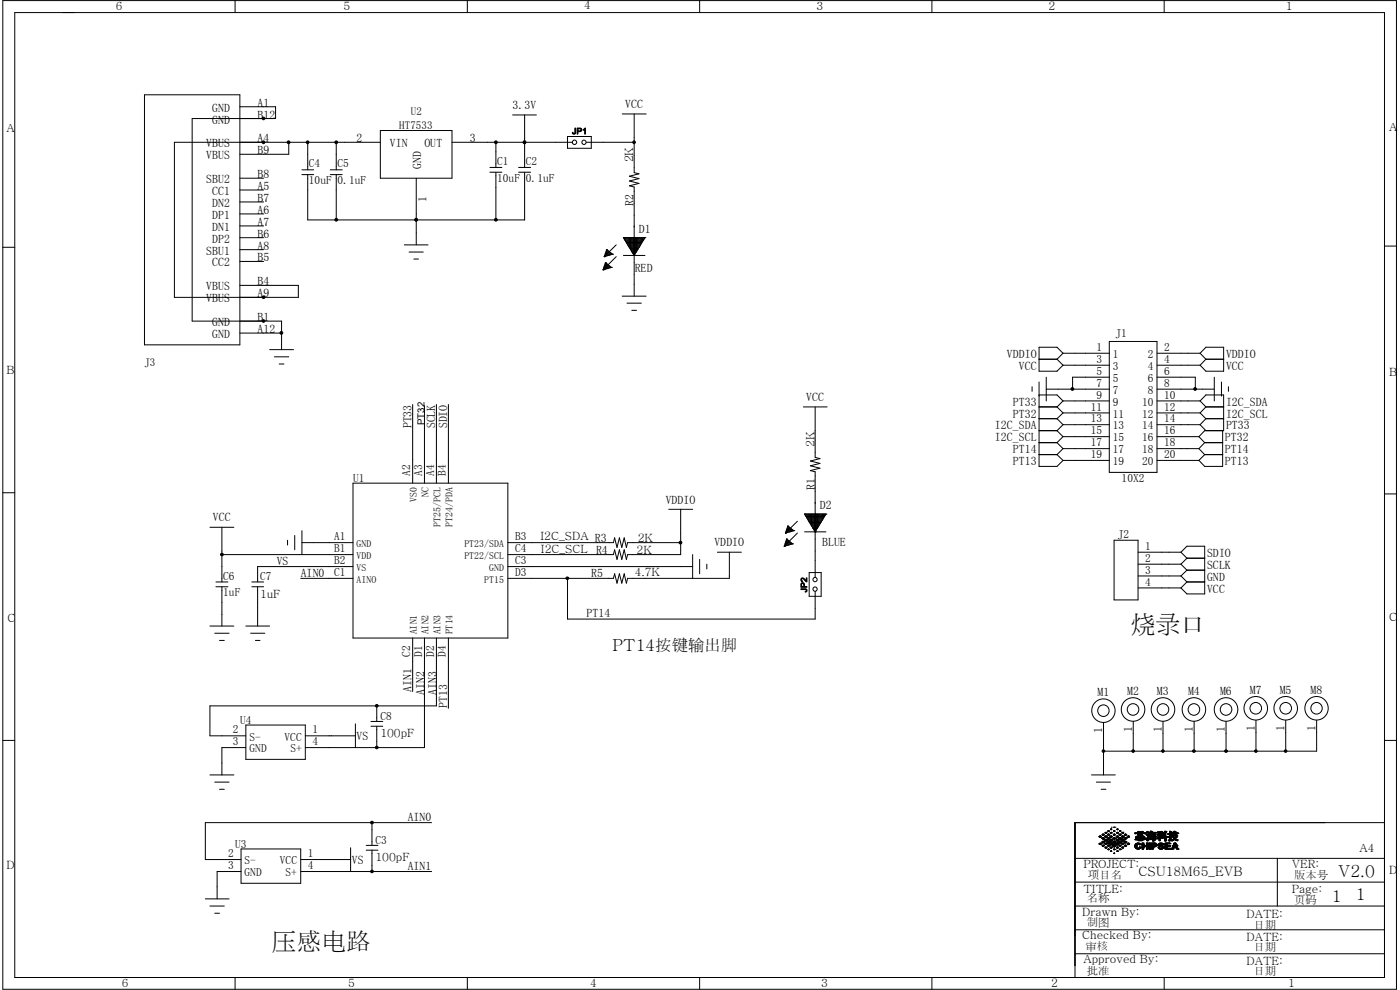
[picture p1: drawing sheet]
<svg xmlns="http://www.w3.org/2000/svg" width="297mm" height="210mm" viewBox="0 0 297 210" stroke-linecap="round" stroke-linejoin="round" font-family="sans-serif">
<g fill="none" stroke="#000" stroke-width=".21">
<path d="M.6 .1h295.6v209.7h-295.6zM3.1 2.7h290.6v204.6h-290.6zM49.9 .1v2.6M99.1 .1v2.6M148.4 .1v2.6M197.7 .1v2.6M247 .1v2.6M30.6 20.1h20.3v53.1h-20.3zM50.9 22.6h7.6v2.5h-17.7v43h18.9v6.1M50.9 37.8h5M55.9 30.2h.1M55.9 25.1h.1"/>
<path d="M61.3 30.2v2.5h-10.4M64.1 37h2.4M64.1 36h2.4M65.3 30.2v5.8M70.1 37h2.5M70.1 36h2.5M71.3 30.2v5.8M71.3 37v9.7M80.7 30.2h-43.7v32.9h26.3v-2.6h-12.4M80.7 27.7h15.2v10.1h-15.2zM88.3 37.8v14.1M95.9 30.2h25.5"/>
<path d="M103.9 36.5h2.6M103.9 35.5h2.6M105.2 30.2v5.3M105.2 36.5v10.2M108.8 24.4h5M110 36.5h2.6M110 35.5h2.6M111.3 30.2h.1M111.3 24.4v11.1M111.3 36.5v10.2h-46v-9.7M120.4 29h5v2.5h-5zM124.4 30.2h10.1"/>
<path d="M132 24.2h5.1M134.5 24.2v12.4l1.1 .3-2.1 .5 2.1 .5-2.1 .5 2.1 .5-2.1 .5 1 .3v23.1M.6 52.5h2.5M50.9 40.3h5M50.9 42.8h5M50.9 45.4h5M50.9 50.4h5M50.9 53h5M50.9 47.9h5M50.9 55.5h5M85.8 51.9h5M86.8 53.5h3"/>
<path d="M87.8 54.9h1M88.3 46.7h.1M127.9 57.2h.1M128.1 56.7h1.6M128.2 54.4h.1M128.3 54.2h.9M128.3 56.2h.8M128.4 53.9h1.6M128.4 56h.4M128.4 55.7h.1M128.4 55.7v1.4M128.4 55.7l-.5 1.5"/>
<path d="M128.4 55.7l1.3 1M128.6 53.5h.7M128.7 53.2h.3M128.7 53h.1M128.7 53l-.5 1.4M128.7 53l1.3 .9M128.7 53v1.3M128.7 55.9v1.1M128.9 53.2v1M128.9 56.1v.8l-.8 .1M129.2 53.4v.7M129.2 56.3v.6"/>
<path d="M129.4 56.5h-1.2v.6M129.5 53.6v.5M129.5 56.6v.2M129.6 53.7h-1.2v.7M129.7 56.7h.1M129.7 53.8v.2M129.7 56.7l-1.8 .5M130 53.9h.1M130 53.9l-1.8 .5M130.7 51.9l-2.5 2.5M130.7 54.4l-2.5 2.6M132.2 50.4h.1"/>
<path d="M132.2 50.4h4.6M132.2 54.2h4.6M132.2 50.4l2.3 3.8M132.4 50.7h4.3M132.5 50.4v.5M132.5 50.9h4M132.7 51.2h3.7M132.8 50.4v.9M132.8 51.4h3.4M133 50.4v1.3h3.1v-1.3M133.1 51.9h2.8M133.3 50.4v1.8"/>
<path d="M133.3 52.2h2.5M133.5 52.5h2.1M133.5 50.4v2.1M133.6 52.7h1.8M133.8 50.4v2.6h1.5v-2.6M133.9 53.2h1.2M134 50.4v3M134.1 53.5h.9M134.2 53.7h.6M134.3 50.4v3.4M134.4 53.9h.3M134.5 54.2h.1"/>
<path d="M134.8 50.4v3.4M135 50.4v3M135.6 50.4v2.1M135.8 50.4v1.7M136.3 50.4v.8M136.6 50.4v.4M136.8 50.4h.1M136.8 50.4l-2.3 3.8M293.7 52.2h2.5M55.9 63.1h.1M55.9 68.1h.1M57.2 74.2h5.1"/>
<path d="M58.2 75.7h3.1M59.2 77.2h1M59.7 70.7h-8.8M132 62.8h5.1M133 64.3h3.1M134 65.8h1M220.4 76.2h3.8M224.2 76.2l1.3 1.3M225.5 74.9h9.8M225.5 77.5h9.8M225.5 74.9l-1.3 1.3M225.5 74.9l-1.3-1.2h-3.8v5h3.8l1.3-1.2"/>
<path d="M235.3 72.4h10.1v27.8h-10.1zM245.4 74.9h9.2M245.4 77.5h9.2M254.6 74.9l1.2-1.2h3.8v5h-3.8l-1.2-1.2M254.6 74.9l1.2 1.3M255.8 76.2h3.8M255.8 76.2l-1.2 1.3M87.5 85.8v16.7M90 86.1v16.4M92.6 85.8v16.7M95.1 85.8v16.7M170.4 86.3h5.1"/>
<path d="M172.9 86.3v10.7l1 .3-2 .5 2 .5-2 .5 2 .5-2 .5 1 .3v22.3M218.9 82v1M220.4 81v17.9h3.8l1.3-1.2M220.4 86.3h3.8M220.4 83.8h3.8l1.3 1.2M220.4 88.8h3.8M220.4 96.4h3.8M220.4 93.9h3.8M220.4 91.4h3.8M222 82.5h13.3M222 80v5M224.2 86.3l1.3 1.3"/>
<path d="M224.2 93.9l1.3 1.3M224.2 96.4l1.3 1.3M224.2 91.4l1.3 1.2M224.2 88.8l1.3 1.3M225.5 85h9.8M225.5 87.6h9.8M225.5 90.1h9.8M225.5 92.6h9.8M225.5 95.2h9.8M225.5 97.7h9.8M225.5 85l-1.3 1.3M225.5 87.6l-1.3 1.2"/>
<path d="M225.5 95.2l-1.3 1.2M225.5 92.6l-1.3 1.3M225.5 90.1l-1.3 1.3M235.3 80h-7.8v2.5M245.4 80h8.2v2.5M245.4 82.5h12.2M245.4 85h9.2M245.4 87.6h9.2M245.4 90.1h9.2M245.4 92.6h8.9M245.4 95.2h8.9M245.4 97.7h8.9"/>
<path d="M254.3 92.6l1.3 1.3M254.3 95.2l1.3 1.2M254.6 85l1.2-1.2h3.8v7.6h-4l-1.3 1.2M254.6 85l1.2 1.3M254.6 87.6l1.2 1.2M254.6 90.1l1.2 1.3M255.6 96.4h3.8M255.6 93.9h3.8M255.6 93.9l-1.3 1.3M255.6 96.4l-1.3 1.3M255.8 86.3h3.8M255.8 88.8h3.8"/>
<path d="M255.8 86.3l-1.2 1.3M255.8 88.8l-1.2 1.3M257.6 80v5M259.1 81v3M259.4 91.4v7.5h-3.8l-1.3-1.2M260.6 82v1M.6 104.5h2.5M44.5 111.8h5.1M47.1 111.8v11.6M47.1 117.6h27.8M61 114.6v1M62.5 113.6v3"/>
<path d="M64.1 115.1h10.8M64.1 112.6v5M74.9 102.5h32.8v32.8h-32.8zM107.7 115.1h22.4l.3-1 .5 2 .5-2 .5 2 .5-2 .5 2 .2-1h11.3M141.9 108h5M144.4 108v9.6h-11.3l-.2 1.1-.5-2.1-.5 2.1-.5-2.1-.5 2.1-.5-2.1-.3 1h-22.4M146.9 117.6v5.1M148.4 118.7v3M149.9 119.7v1M152.2 117.1h5.1M154.7 117.1v5.6h-21.6l-.2 1-.5-2-.5 2-.5-2-.5 2-.5-2-.3 1h-22.4M166.4 115.9h.1"/>
<path d="M166.5 115.6h.9M166.6 115.4h1.5M166.6 113.1h.1M166.7 112.8h.9M166.7 114.9h.8M166.8 114.6h.4M166.8 112.6h1.6M166.9 114.3h.1M166.9 114.3v1.4M166.9 114.3l-.5 1.6M166.9 114.3l1.2 1.1M167 112.1h.7"/>
<path d="M167 111.8h.4M167.1 111.6h.1M167.1 111.6l-.5 1.5M167.1 111.6l1.3 1M167.1 111.6v1.3M167.1 114.6v1M167.4 111.8v1M167.4 114.8v.8M167.6 112v.8M167.6 115v.5M167.8 115.1h-1.2v.7M167.9 112.2v.5"/>
<path d="M167.9 115.2v.2M168 112.3h-1.1v.7M168.1 115.4h.1M168.1 112.4v.2M168.1 115.4l-1.7 .5M168.4 112.6h.1M168.4 112.6l-1.8 .5M169.2 110.6l-2.6 2.5M169.2 113.1l-2.6 2.5M170.7 109.1h.1M170.7 112.8h4.5M170.7 109.1h4.5"/>
<path d="M170.7 109.1l2.2 3.7M170.8 109.3h4.2M170.9 109.1v.4M171 109.6h3.9M171.1 109.8h3.7M171.2 109.1v.8M171.3 110.1h3.3M171.4 109.1v1.2h3.1v-1.2M171.6 110.6h2.7M171.7 109.1v1.7M171.7 110.8h2.5M171.9 111.1h2.1"/>
<path d="M171.9 109.1v2.1M172 111.3h1.9M172.2 109.1v2.5h1.5v-2.5M172.3 111.8h1.2M172.4 109.1v3M172.5 112.1h.9M172.6 112.3h.6M172.7 109.1v3.3M172.8 112.6h.3M172.9 112.8h.1M173.2 109.1v3.3M173.4 109.1v2.9"/>
<path d="M173.9 109.1v2M174.2 109.1v1.6M174.7 109.1v.8M175 109.1v.4M175.2 109.1h.1M175.2 109.1l-2.3 3.7M236.3 114.6h5.1v12.7h-5.1zM241.4 117.1h9.1M241.4 119.7h9.1M250.5 117.1l1.3 1.3M250.5 117.1l1.3-1.2h3.8v10.1h-3.8l-1.3-1.3M250.5 119.7l1.3 1.2"/>
<path d="M251.8 118.4h3.8M251.8 118.4l-1.3 1.3M293.7 104.8h2.5M44.5 132.8h5.1M45.6 134.3h3M45.8 124.5h2.5M45.8 123.4h2.5M46.6 135.8h1M47.1 124.5v8.3M52.2 132.8h5M53.2 134.3h3M53.4 124.5h2.5"/>
<path d="M53.4 123.4h2.5M54.2 135.8h1M54.7 124.5v8.3M63.8 122.7h11.1M74.9 120.2h-20.2v3.2M87.5 135.3v11.4M90 135.3v23.3h-25.2M92.6 135.3v14.4h-48.1v6.4h7.7M95.1 135.3v14.9M107.7 120.2h39.2M120.4 122.7v8.6h52.5v-5.8M171.7 121.5h2.5v5h-2.5z"/>
<path d="M241.4 122.2h9.1M241.4 124.7h9.1M250.5 122.2l1.3 1.2M251.8 123.4h3.8M251.8 120.9h3.8M251.8 120.9l-1.3 1.3M251.8 123.4l-1.3 1.3M.6 157.1h2.5M52.2 158.6h-5.1v5.8M52.2 153.8h12.6v7.3h-12.6zM64.8 156.1h10.6M75.4 153.5v5.1"/>
<path d="M78.7 153h2.5M78.7 154.1h2.5M79.9 149.7h.1M79.9 149.7v3.3M79.9 154.1v4.5M234.1 153.3v11.1M240.4 153v6.3M246.7 159.3h.1M246.7 153v6.3M253.3 153v6.3M260.1 153v6.3M266.4 152.8v6.5"/>
<path d="M272.8 152.8v6.5M279.3 152.8v6.5h-45.2M293.7 157.1h2.5M44.5 164.4h5.1M45.6 165.9h3M46.6 167.4h1M74.4 179.8v5.1M77.7 179.3h2.5M78.9 174.5v4.8M91.6 174.5h-48v7.8h7.5M231.6 164.4h5M232.6 165.9h3"/>
<path d="M233.1 179h.6M233.1 177.4h.5M233.1 177.5h.6M233.2 179.1h.4M233.2 178.9h.4M233.2 177.5h.4M233.3 179.1h.3M233.3 178.9h.3M233.3 177.4h.3M233.3 179.2h.2M233.3 178.9h.2M233.3 177.6h.2"/>
<path d="M233.4 177.3h.1M233.6 167.4h1M233.7 179h.1M233.7 178.6h.7M233.7 177.8h.7M233.8 177.9h.5M233.8 177.8h.5M233.8 177.1h.1M233.8 179.4h.1M233.8 179.4h.5M233.8 177h.5M233.8 177.1h.5"/>
<path d="M233.8 178.7h.5M233.8 178.6h.5M233.8 179.5h.4M233.8 177.1h.4M233.8 178.7h.4M233.8 177.7h.4M233.9 179.3h.2M233.9 177h.2M233.9 178.5h.3M233.9 177.7h.2M233.9 178h.2M233.9 179.2h.2"/>
<path d="M233.9 178.8h.2M233.9 178.4h.2M234 179.6h.1M234 177.2h.1M234 177.6h.1M234 178.1h.1M234.3 178.2h.6M234.4 179h.5M234.4 178.9h.5M234.4 177.4h.5M234.4 177.5h.5M234.4 178.3h.5"/>
<path d="M234.4 178.1h.5M234.4 179.8h.5M234.4 179.7h.4M234.4 176.7h.5M234.4 179.1h.5M234.4 178.4h.4M234.4 179.9h.4M234.4 176.6h.4M234.4 176.7h.4M234.4 179.1h.4M234.4 178.9h.4M234.4 177.4h.4"/>
<path d="M234.4 178.1h.4M234.5 176.6h.2M234.5 179.7h.3M234.5 176.8h.2M234.5 178.9h.2M234.5 178.4h.3M234.5 178.1h.2M234.6 179.2h.1M234.6 177.6h.1M234.6 176.5h.1M234.6 176.8h.1M234.6 177.3h.1"/>
<path d="M234.6 178h.1M234.8 178.6h.7M234.8 178.6h.1M234.9 177.8h.6M234.9 179h.1M234.9 179.4h.5M234.9 177.1h.6M234.9 178.7h.6M234.9 178.6h.6M234.9 177.9h.6M234.9 177h.5M234.9 178.7h.5"/>
<path d="M234.9 178.5h.5M235 179.5h.3M235 177.1h.3M235 177.9h.3M235 177.7h.3M235.1 176.2h.1M235.1 179.3h.2M235.1 176.9l.2 .1M235.1 179.2h.1M235.1 178.4h.2M235.1 178.1h.1M235.1 177.7h.2"/>
<path d="M235.1 178h.2M235.2 176.1h.1M235.2 176.4h.1M235.2 179.6h.1M235.2 177.2h.1M235.2 177.6h.1M235.3 179h.8M235.3 178.8l-.2 .1M235.3 176.3h-.3h.3M235.3 179.1h.8M235.3 178.9h.8M235.3 178.2h.8"/>
<path d="M235.4 179.4h.1M235.5 179.1h.5M235.5 178.9h.5M235.5 177.4h.5M235.5 177.5h.5M235.5 178.3h.5M235.5 176.7h.5M235.5 179.2h.4M235.5 178.4h.4M235.5 178.1h.5M235.5 175.9h.4M235.5 176.6h.4"/>
<path d="M235.5 176.7h.4M235.5 177.4h.4M235.5 178.1h.4M235.6 175.9h.2M235.6 179.9h.2M235.6 179.7h.2M235.6 176.8h.2M235.6 179.2h.2M235.6 178.4h.2M235.7 176h.1M235.7 176.6h.1M235.7 179.2h.1"/>
<path d="M235.7 178.7h.1M235.7 177.6h.1M235.7 178.1h.1M235.7 175.8h.1M235.7 176.8h.1M235.7 177.3h.1M235.7 178h.1M235.8 175.5h.1M236 179.4h.1M236 179.7h-.5l.5 .1M236 179.4h.8M236 179.5h.8"/>
<path d="M236 178.6h.7M236.1 179.3h.6M236.1 177.8h.6M236.1 179h.1M236.1 178.7h.6M236.1 178.6h.6M236.1 177.9h.6M236.2 179.6h.4M236.2 179.2h.4M236.2 177h.4M236.2 177.1h.4M236.2 178.7h.4"/>
<path d="M236.2 177.8h.4M236.2 176.3h.4M236.2 178.5h.4M236.2 177.9h.4M236.2 177.7h.4M236.3 175.5h.2M236.3 179.6h.2M236.3 177h.2M236.3 178.8h.2M236.3 178.4h.2M236.3 178h.2M236.3 176.2h.2"/>
<path d="M236.3 179.7h.2M236.3 179.2h.2M236.3 177.7h.2M236.3 178.1h.1M236.3 176.1h.1M236.3 176.4h.1M236.3 179.1h.1M236.3 177.2h.1M236.3 177.6h.1M236.5 175.5h.1M236.7 177.8h.1M236.7 179h.8"/>
<path d="M236.7 178.9h.7M236.7 179.1h.7M236.7 178.2h.7M236.7 178.6h.1M236.8 179.1h.5M236.8 178.9h.5M236.8 177.5h.5M236.8 178.3h.5M236.8 179.8h.5M236.8 176.7h.5M236.8 177.4h.5M236.8 178.1h.5"/>
<path d="M236.9 175.9h.3M236.9 176.6h.3M236.9 179.7h.4M236.9 176.7h.3M236.9 179.2h.4M236.9 178.9h.4M236.9 177.4h.3M236.9 178.4h.4M236.9 178.1h.3M236.9 179.9h.3M236.9 179.7h.3M236.9 179.2h.3"/>
<path d="M236.9 178.4h.3M237 175.9h.2M237 176.6h.2M237 176.8h.2M237 178.7h.1M237 177.6h.1M237 178.1h.2M237 175.8h.1M237 176h.1M237 176.8h.1M237 179.2h.1M237 177.3h.1"/>
<path d="M237 178h.1M237.2 178.6h.8M237.2 178.6h.1M237.3 177.8h.7M237.3 178.7h.7M237.3 178.6h.6M237.3 177.9h.6M237.4 179.4h.1M237.4 179.4h.5M237.4 179.4h.4M237.4 177h.4M237.4 177.1h.5"/>
<path d="M237.4 178.7h.4M237.4 177.8h.5M237.4 176.3h.4h-.4M237.4 179.5h.4M237.4 177.1h.4M237.4 178.5h.4M237.4 177.9h.4M237.4 177.7h.4M237.5 179.3h.2M237.5 177h.3M237.5 178.8h.3M237.5 178.4h.2"/>
<path d="M237.5 178h.2M237.5 176.2h.2M237.5 179.2h.2M237.5 177.7h.2M237.6 176.1h.1M237.6 176.4h.1M237.6 179.6h.1M237.6 177.2h.1M237.6 177.6h.1M237.6 178.1h.1M237.8 178.2h.7M237.9 179h.6"/>
<path d="M237.9 177.5h.6M237.9 178.3h.6M238 177.8h.1M238 176.7h.4M238 179.1h.4M238 178.9h.5M238 177.4h.5M238 178.1h.5M238 177.4h.3M238 178.4h.4M238 177.5h.4M238 179.9h.3"/>
<path d="M238 176.6h.3M238 179.7h.3M238 179.1h.3M238 178.9h.3M238 178.4h.3M238 178.1h.3M238.1 176.6h.2M238.1 176.8h.2M238.1 179.2h.2M238.1 178.9h.2M238.1 178.1h.2M238.1 177.3h.1"/>
<path d="M238.1 177.6h.2M238.2 176.5h.1M238.2 179.7h.1M238.2 178.8h.1M238.2 178.4h.1M238.2 178h.1M238.4 179.7h-.4l.4 .1M238.5 179h.1M238.5 178.6h.6M238.5 177.8h.6M238.5 179.4h.6M238.5 177.1h.6"/>
<path d="M238.5 177.9h.6M238.5 179.4h.5M238.5 177h.5M238.5 178.7h.5M238.5 178.6h.5M238.6 179.5h.4M238.6 177.1h.4M238.6 178.7h.4M238.6 177.9h.4M238.6 177.7h.4M238.6 179.3h.3M238.6 177h.3"/>
<path d="M238.6 178.5h.3M238.6 177.7h.3M238.6 178h.3M238.7 179.2h.1M238.7 178.8h.1M238.7 178.4h.1M238.8 179.6h.1M238.8 177.2h.1M238.8 177.6h.1M238.8 178.1h.1M239.1 179h.1M239.1 179h.5"/>
<path d="M239.1 177.5h.5M239.1 179.1h.5M239.1 178.9h.5M239.1 177.4h.5M239.2 178.9h.4M239.2 177.4h.4M239.3 179.1h.3M239.3 179.2h.2M239.3 178.9h.2M239.3 177.6h.2M239.4 177.3h.1M240.7 179.5h.3"/>
<path d="M240.7 179.5h.1M240.8 179.7h.1M240.8 179.7h.4M240.8 179.7h.3M240.8 176.7h2.2M240.8 179.6h.2M240.8 176.8h2.2M240.8 176.8h2.2l-.2 .1M240.8 179.4h.2M240.8 179.3h.3M240.8 179.2h.3M240.8 178.1h.2"/>
<path d="M240.9 179.1h.1M240.9 179.2h.3M240.9 179.1h.3M240.9 178h.2M240.9 179.9h.1M240.9 177.9h.3M241 177.8h.1M241 177.7h.1M241 180h.9M241 178.9h.9M241 177.7h.2M241 177.5h.3"/>
<path d="M241 178.2h.1M241 178.1h.1M241 179.4h.1M241 179.5h.1M241 179.6h.1M241 178.9h.8M241.1 178h.1M241.1 178.1h.1M241.1 179.2h.1M241.1 179.2h-.3v.4h.3l.1 .2-.3 .1h1.1M241.1 178.1h-.3h.3M241.2 177.4h.1"/>
<path d="M241.2 177.8h.1M241.2 177.9h.1M241.2 179.2h.1M241.2 178.9h.5M241.2 177.9h-.3v.2M241.2 177.8l-.3 .1M241.2 177.6v.2h-.2M241.3 177.6h.1M241.3 177.4h.1M241.3 177.4h-.3v.2h.3M241.4 178h.1M241.4 177.9h.1"/>
<path d="M241.4 177.8h.1M241.4 177.7h.1M241.4 177.6h.1M241.4 176.4h.3M241.4 177.2h.3M241.4 177.4h.3M241.4 177.5h.2M241.4 177.5h.2v.5h-.2M241.4 177.6h.2M241.4 178.1h.3M241.4 177.7h.2M241.4 177.9h.2"/>
<path d="M241.4 177.8h.2M241.4 176.6h.1M241.4 176.5h.2M241.4 176.9h.2M241.4 177h.2M241.4 177.1h.2M241.4 178.3h1M241.4 178.2h.1M241.5 179.1h.5M241.6 178.4h.6M241.6 178.1h.1M241.6 177.5h.1"/>
<path d="M241.6 177.1h.1M241.6 177h.1M241.6 176.9h.1M241.6 176.5h.1M241.6 176.6h-.2M241.6 179.1h.4M241.6 177.4h-.2v.1M241.6 178.1h-.2h1.1M241.6 177.1v.1M241.6 176.9h-.2v.2M241.7 177.4h.1M241.7 176.4h.1"/>
<path d="M241.7 176.4h-.3v.1M241.7 179.8h.3M241.7 179.2h.3M241.7 179.7h.3h-.3M241.7 179.2h.2M241.7 179.7h.1M241.8 177.3l.3 .2M241.8 177.5h.1M241.8 177.4h.3M241.8 177.5h.3v.1M241.9 177.5h.1M241.9 177.2l-.2 .1h.3"/>
<path d="M241.9 177.5l.3 .1M241.9 177.6h.3M241.9 179h-1l.4 .1M241.9 177.7h.3M241.9 177.6l.2 .2M241.9 179.9h.1M242 179.1h.1M242 179.8h.1M242 178.1h.1M242.1 177.2h.1M242.1 177.1h.1M242.1 177h.1"/>
<path d="M242.1 176.9h.1M242.1 176.4h.3M242.1 176.4h.2M242.1 176.5h.2M242.1 176.9h.2M242.1 177h.2M242.1 177.1h.2M242.1 176.9h.2v.2h-.2M242.2 177.7h.1M242.2 178.1h.3M242.2 178.1h.1M242.3 177.8h.1"/>
<path d="M242.3 177.8l.2 .3h-.3M242.3 177.9h.1M242.3 178.9h.1M242.3 179h.1M242.3 176.6h.1M242.3 176.4h.1M242.3 180h.1M242.3 180h.3M242.3 179.8h.3M242.3 179.7h.3M242.3 179.6h.3M242.3 179.6h1.2"/>
<path d="M242.3 179.5h1.2M242.3 179.4h1.2M242.3 179.3h.3M242.3 179.2h.3M242.3 179.1h.3M242.3 178.9h.3M242.4 176.4h.1M242.4 176.4h-.3v.2h.2M242.4 177.5l.3 .1M242.4 177.6h.1M242.4 177.4h.2M242.4 177.6h.3"/>
<path d="M242.5 178.1h.1M242.5 178.2h-1.1M242.5 177.7h.3M242.5 177.6l.3 .1-.3 .1M242.5 177.8h.1M242.6 177.9h.1M242.6 178.9h.1M242.6 179.1h.1M242.6 179.2h.1M242.6 179.3h.1M242.6 179.6h.1M242.6 179.7h.1"/>
<path d="M242.6 179.8h.1M242.6 179.9h.1M242.6 179.9v.2h-.3M242.6 179.1h-.3v.8h.3M242.6 178.8h-.3l.3 .1-.3 .1M242.6 177.9h.4h-.3M242.6 177.8h.3M242.6 177.3v.1M242.7 177.9h.1M242.7 177.4h.1M242.7 177.4l-.4 .1h.4v.1M242.7 178h.3"/>
<path d="M242.7 178.1h.1M242.7 178.1h.3M242.7 177.6h.1M242.8 177.7h.1M242.9 177.8h.1M243 176.8h.1M243 176.7h.1M243 176.7h-2.2l.1 .2M243 178h.1M243.1 177.1h.6M243.2 179.6h.3M243.2 179.3h.3"/>
<path d="M243.2 178.9h.1M243.2 179h.1M243.2 180h.1M243.2 180h.3M243.2 179.6v.3h.3M243.2 179.8h.3M243.2 179.7h.3M243.2 179.2h.3M243.2 179.1h.3M243.2 178.9h.3M243.2 177.1h.5M243.2 176.5l.6 .1"/>
<path d="M243.2 178.1h.3M243.3 177.9h.1M243.3 176.4h.3M243.3 178.3h.2M243.3 177.9h.2h-.2M243.3 177.8h.1M243.3 176.4h.2M243.3 178.4h.2M243.3 177.8h.3M243.4 176.4h.1M243.4 176.6h.4l-.3 .1M243.4 177.2h.3"/>
<path d="M243.4 177.5h1.8M243.4 177.6h.3M243.5 178.2h.1M243.5 178.3h.1M243.5 178.4h.1M243.5 178.9h.1M243.5 179.4h.1M243.5 179.5h.1M243.5 179.6h.1M243.5 179.1h.1M243.5 179.2h.1M243.5 179.3h.1"/>
<path d="M243.5 179.7h.1M243.5 179.8h.1M243.5 179.9h.1M243.5 179.9v.2h-.3M243.5 177h-.3h1.8M243.5 179.1h-.3v.1h.3M243.5 178.8h-.3l.3 .1-.3 .1M243.5 177.5h.1M243.5 178.1h.1M243.5 177.3h.1M243.5 178h.1M243.5 176.7h.3"/>
<path d="M243.5 177.4l-.1 .3h.2M243.5 178.1h-.3v.1h.3M243.5 178l-.2 .1M243.6 177.7h.1M243.6 177.8h.1M243.6 176.8h.1M243.6 177.2l-.1 .1M243.6 177.7h-.3l.3 .1M243.7 177.6h.1M243.7 177.2h.1M243.7 176.9h.1M243.7 176.9h1.3l-1.3 .1"/>
<path d="M243.7 177.4h1.5M243.7 177.5h1.5M243.8 178.9h.1M243.8 179h.1M243.8 180h.1M243.8 180h.3M243.8 179.8h.3M243.8 179.7h.3M243.8 179.6h.3M243.8 179.5h.3M243.8 176.8h.3M243.8 179.4h.3"/>
<path d="M243.8 179.3h.3M243.8 179.2h.3M243.8 179.1h.3M243.8 178.9h.3M243.8 176.8h.1M243.8 178.1h.1M243.8 176.7h1.4M243.8 177v.1M243.8 178.1h1.4h-1.4M243.8 177.9h1.4M243.9 177.8h.1M243.9 177.7h.1"/>
<path d="M243.9 177.6h.1M243.9 176.7h.1M243.9 176.6h1.3M243.9 176.7h1.3M243.9 177.6h.2M243.9 177.7h.2M243.9 177.8h.2M244 177h.1M244 177.1h.2M244 177v.2h.2M244 176.4h.3M244 176.8v.1"/>
<path d="M244.1 178.9h.1M244.1 179.1h.1M244.1 179.2h.1M244.1 179.3h.1M244.1 179.4h.1M244.1 179.5h.1M244.1 179.6h.1M244.1 179.7h.1M244.1 179.8h.1M244.1 179.9h.1M244.1 179.9v.2h-.3M244.1 179.1h-.3v.8h.3"/>
<path d="M244.1 178.8h-.3l.3 .2h-.3M244.1 177.9h.1M244.1 176.7l-.3 .1M244.1 177.9l-.3 .1h1.4M244.1 177.6v.2h-.2M244.2 177.3h.1M244.2 177.2h.1M244.2 177.3l-.2 .1M244.3 177.6h.1M244.3 177.6l.2 .1M244.3 177.7h.1M244.3 176.4h.1"/>
<path d="M244.3 176.4h-.3v.1M244.3 177.1l.3 .1M244.3 177.7h.2M244.3 177.7h.3v.1h-.3M244.3 177.1v.1M244.3 177.8h.1M244.3 177.9h.1M244.3 178.9h.1M244.3 179h.1M244.3 180h.1M244.3 176.4h-.2M244.3 180h.3"/>
<path d="M244.3 179.8h.3M244.3 179.7h.3M244.3 179.6h.9M244.3 179.4h1.1M244.3 179.4h.3M244.3 179.3h.3M244.3 179.2h.3M244.3 179.1h.3M244.3 179h1.1M244.3 178.9h1.1v.2M244.3 177.2h.3M244.3 177.2l.3 .1"/>
<path d="M244.3 177.9h.2M244.3 177.8h.3M244.4 177.3h.1M244.4 177.1h.1M244.5 178.4h.1M244.5 178.4h.4M244.6 178.4h.1M244.6 177.2h.1M244.6 178.4h.2M244.6 179.1h.1M244.6 179.2h.1M244.6 179.3h.1"/>
<path d="M244.6 179.4h.1M244.6 179.7h.1M244.6 179.8h.1M244.6 179.9h.1M244.6 179.9v.2h-.3M244.6 179.1h-.3v.8h.3M244.8 177.9h.1M244.8 177.8h.1M244.8 177.7h.1M244.8 177.6h.1M244.8 177.1h.1M244.8 177.1h.2"/>
<path d="M244.8 177.2h.2M244.8 177.3h.2M244.8 177.7h.1l-.1 .1M244.9 177.9h.1M244.9 177.7h.1M244.9 178.2h.1M244.9 179.1h.5l-.3 .1h.3M244.9 178.2h-.4l.4 .1M244.9 178.1h-.1M245 177.3h.1M245 177.2h.1M245 177h.1"/>
<path d="M245 179.4h.4M245 177.1h-.2v.3M245 177.6h-.2M245.1 179.1h.3M245.1 179.3h.3M245.1 179.2h.3M245.2 177.9h.1M245.2 178h.1M245.2 176.7h.1M245.2 176.6h.1M245.2 176.6h-1.2M245.2 178.9l-.9-.1 1 .1"/>
<path d="M245.2 177.5h.1M245.2 177.4h-1.5v.1M245.4 179.4h.1M245.4 179.5h-1.1M245.4 179.2h.1M245.4 179.3h.1M245.4 177.8h.3M245.5 176.9h.1M245.5 177h1M245.5 177.1h1M245.5 176.9v.2l1.3 .1M245.5 177.7h.3"/>
<path d="M245.5 177.8h.2M245.6 177.9h.1M245.6 177.6h.2M245.6 176.5l.5 .1M245.7 176.6l.1 .1M245.7 177.8h.1M245.7 179.7h.1M245.7 179.8h.4M245.7 179.7h.3M245.7 179.7h.3v.1M245.7 179.2h.1M245.7 179.8l1.1 .1"/>
<path d="M245.7 177.4h.7M245.7 177.7h-.3M245.8 177.6h.1M245.8 177.3h.1M245.8 179.3h.1M245.8 179.4h.1M245.8 179.9l1 .1M245.8 179.4h.8M245.8 179.3h.6M245.8 177.3h.5M245.9 177.6h.1M245.9 177.2h.1"/>
<path d="M245.9 179.4h.8M245.9 178.9h.8M245.9 177.2h.2M245.9 178.2h.1M245.9 178.1h.1M245.9 178h.1M245.9 177.9h.1M245.9 177.8h.1M245.9 177.7h.1M245.9 177.5h.1M245.9 176.7h.2M245.9 179.5h.9"/>
<path d="M245.9 176.8h.2M245.9 178.2h.2M245.9 178.1h.2M245.9 177.6h.2M245.9 177.7h.2M245.9 178h.2M245.9 177.9h.2M245.9 177.8h.2M245.9 176.9h.2M246 178.9h.6M246 176.4h.5M246 179.1l-.3 .1"/>
<path d="M246.1 179.2h-.4h.5M246.1 176.9h.1M246.1 176.8h.1M246.1 176.7h.1M246.1 176.6h.1M246.1 176.7h-.2v.2M246.1 179.1h-.4h.4M246.1 177.4v.9h-.2l.2 .1M246.1 177.5l-.5 .1M246.1 177.1v.2M246.2 177.5h.1M246.2 179.6h.6"/>
<path d="M246.2 177.5h.3h-.3M246.3 176.4h.1M246.3 177.6h1.3M246.4 177.4h.1M246.4 177.7h.1M246.4 177.6h.1M246.4 179.6h.4M246.4 179.1h.4M246.4 177.4h-.7l.4 .1M246.4 177.8h.5M246.5 177.1h.1M246.5 177h.1"/>
<path d="M246.5 176.4h.1M246.5 179.1h.3M246.5 176.9v.1M246.5 177.2h.1M246.5 176.5h.1M246.5 176.4h-.9l.9 .1M246.5 179.8h.4M246.5 179.7h.4M246.5 179.1l.3 .1M246.5 179.2h.3M246.6 176.6h.2l-.2 .1M246.6 179.7h.3"/>
<path d="M246.6 179.7v.1M246.6 177.3h.3M246.7 176.8h.1M246.7 176.6h.1M246.7 176.8h.3M246.7 177.3v.1M246.7 177.4h.1M246.7 178.9l-.9 .1h1M246.7 177.4h.2M246.7 177.5h.1M246.7 177.6h.9M246.8 179h.1"/>
<path d="M246.8 179.1h.1M246.8 177h.1M246.8 177.2h.1M246.8 179.2h.1M246.8 179.6h.1M246.8 179.9h.1M246.8 177.2l-.2 .1h.3M246.8 179.8v.1M246.9 179.7h.1M246.9 176.7l-.3 .1h.3M246.9 177.4h.1M246.9 176.8h.1"/>
<path d="M247 176.9h.1M247 176.9h-.3h.3M247.1 177.8h.1M247.1 178.4h.1M247.1 177.4h.1M247.1 177.3h.1M247.1 177.2h.1M247.1 177.1h.1M247.1 177h.1M247.1 176.9h.1M247.1 176.8h.1M247.1 176.7h.1"/>
<path d="M247.1 176.4h.3M247.1 176.5h.3M247.1 176.6h.2M247.1 176.7h.2M247.1 176.8h.2M247.1 176.9h.2M247.1 177h.2M247.1 177.1h.2M247.1 177.2h.2M247.1 177.3h.2M247.1 177.5h.2M247.1 178.4h.3"/>
<path d="M247.1 178.2h.3M247.1 178.1h.2M247.1 178h.2M247.1 177.9h.2M247.1 177.8h.2M247.2 178.9h.1M247.2 178.8h1l-1 .1v1.2h1M247.2 180h1M247.2 179.9h1M247.2 179.8h.2M247.2 179.7h.2M247.2 179.6h.2"/>
<path d="M247.2 179.6h1M247.2 179.5h1M247.2 179.4h1M247.2 179.3h.2M247.2 179.2h.2M247.2 179.1h.2M247.2 179h1M247.2 178.9h1M247.3 177.9h.1M247.3 178h.1M247.3 178.1h.1M247.3 178.2h.1"/>
<path d="M247.3 177.5h.1M247.3 177.4h.1M247.3 176.6h.1M247.3 177.4l-.2 .1M247.3 177.9h-.2v.4l.3 .1h-.3M247.3 177.7l-.2 .1M247.4 178.2h.1M247.4 176.4h.1M247.4 176.4l-.3-.1v.4h.2v.7l-.2-.1M247.4 177.7h-1l.1 .1M247.4 179.1h.1M247.4 179.2h.1"/>
<path d="M247.4 179.3h.1M247.4 179.6h.1M247.4 179.7h.1M247.4 179.8h.1M247.4 179.9h.1M247.5 179.6h.1M247.5 177.5h.1M247.6 177.5h.1M247.6 177.6l-1.2 .1M247.8 177.5h.1M247.8 176.9h.1M247.8 176.8h2.1"/>
<path d="M247.8 176.9h.8M247.8 177h.1M247.8 176.9h.8v.1h-.1M247.8 177.5h.7M247.9 177.4h.8M247.9 177.6v.1M247.9 178.2h.1M247.9 178.2h1.1M248 178.3h.1M248 178.4h.1M248 178.4h.2M248 178.4h.3"/>
<path d="M248 178.3h.4M248.1 179.6h.1M248.2 178.1h.1M248.2 178h.1M248.2 177.9h.1M248.2 177.8h.1M248.2 177.7h.1M248.2 177.6h.1M248.2 179.4h.1M248.2 179.5h.1M248.2 176.6h.1M248.2 176.4h.2"/>
<path d="M248.2 176.5h.2M248.2 176.6h.2M248.2 176.7h.2M248.2 177.1h.2M248.2 177.2h.2M248.2 177.3h.2M248.2 178.1h.2M248.2 177.6h.2M248.2 177.7h.2M248.2 178h.2M248.2 177.9h.2M248.2 177.8h.2"/>
<path d="M248.2 178.9h.1M248.2 179h.1M248.2 180h.1M248.4 177.5h.1M248.4 177.3h.1M248.4 177.2h.1M248.4 177.1h.1M248.4 177h.1M248.4 176.8h.1M248.4 176.7h.1M248.4 176.5h.1M248.4 176.4h.1"/>
<path d="M248.4 176.6l-.2 .1v.1h.2M248.4 177h-.2v.4M248.4 177.5l-.6 .1h.2M248.4 177.6v.6M248.4 176.4l-.2-.1v.2M248.4 178.2h.1M248.5 178.3h.4M248.5 178.4h.3M248.6 177.2h.1M248.6 180h.1M248.6 180h.3M248.6 176.7h1.3"/>
<path d="M248.6 178.4h.1M248.6 178.1h.5M248.6 177.2v.1M248.7 177.4h.1M248.7 177.3h.1M248.7 177.2h.1M248.7 177.1h1l-1 .1M248.7 179.7h.1M248.7 176.6l-.1 .2h1.3M248.7 179.7h1.1M248.7 178.1h1M248.8 177.5h.1"/>
<path d="M248.8 177.4h.1M248.8 179.7h.1M248.8 177.4h.2M248.8 177.5h.2M248.8 179.5h.1M248.8 177.6h.2M248.8 179.5v.1M248.9 179.4h.1M248.9 179.4l.2 .1h-.3M248.9 179.3h.3M248.9 178.1h.6M248.9 177.7h.1"/>
<path d="M248.9 177.7h.2M248.9 177.6v.2h.6l-.3-.1M248.9 179.9l-.3 .1M248.9 179.2h.3M248.9 178h.5M249 177.8h.1M249 179.1h.1M249 179.2h.1M249 179.9h.1M249 179.9h-.3h1.1M249 179.2h.6M249 179.1h.5"/>
<path d="M249 177.9h.4M249 177.3v.2M249 177.6h.1M249 178.9h.5M249 177.7h.1M249 178.9h.1M249 179.6h.1M249 176.6h.1M249 176.4h.3M249 176.5h.3M249 179.6h-.2h1M249 176.9h.3"/>
<path d="M249 177h.3M249 177.1h.3M249 178.9l.5 .1h-.5M249 178.9h.4M249.2 177.8h.1M249.2 179.3h.1M249.2 179.4h.1M249.2 177.7h.1M249.2 179.2h.1M249.3 177.7h.1M249.3 177.1h.1M249.3 177h.1"/>
<path d="M249.3 176.9h.1M249.3 179.2h.1M249.3 176.5h.1M249.3 176.4h.1M249.3 176.6h-.3M249.3 178.1h.6M249.3 177.6h.2M249.3 177.7h.2M249.3 176.9h-.3v.2M249.3 179.3h.1M249.3 176.4l-.3-.1v.2M249.3 179.4h.3"/>
<path d="M249.3 179.2h.3l-.3 .1M249.3 178.2h.6M249.4 179.4l.3 .1 .1 .2h-1.1M249.4 179.4h.3M249.4 177.4h.2l-.2 .1M249.4 179.5h.1M249.4 179.6h.1M249.4 179.6h.3M249.4 177.8h-.4M249.4 177.3v.1M249.5 177.6h.1M249.5 179.9l.4 .1"/>
<path d="M249.6 177.6h.1M249.6 179.2h.1M249.6 180h.1M249.6 180h.3h-.3M249.6 179.2h-.7v.2h.3M249.6 177.5l-.3 .1M249.6 177.5h.1M249.6 179.4h.1M249.7 177.3h.1M249.7 179.4h.1M249.7 179.5h.1M249.7 177.2l-1.2 .1"/>
<path d="M249.7 177.3l-1.6 .1M249.8 176.6l-1.2 .1M249.8 178.3l-.1 .1M249.9 176.8h.1M249.9 176.7h.1M249.9 178.2l-.3 .1M293.7 174.5h-65.7v32.8M43.6 190.7h5M44.5 192.2h3.1M45.6 193.7h1M51.1 180.1h12.7v7.3h-12.7zM51.1 184.9h-5v5.8"/>
<path d="M63.8 182.3h10.6M63.8 184.9h27.8M77.7 180.3h2.5M78.9 180.3v4.6M228 197.2h65.7M228 192.2h65.7M228 187.1h65.7M228 182.1h65.7M235 180.2h.1M235 180.2h.3M235.1 180.3h.1M235.1 180.1h.2"/>
<path d="M235.5 180.5h.3l-.3 .1M235.7 180.5h.1M236.2 180.2h.4M236.3 181h.2M236.3 180.2h.2M236.3 180.1h.2M236.3 181.1h.1M236.3 180.3h.2M236.3 180.9h.1M236.6 180.2h.1M236.9 180.5h.3l-.3 .1M237 180.5h.1"/>
<path d="M237.4 180.2h.4M237.5 180.2h.3M237.5 180.1h.2M237.5 180.3h.2M237.8 180.2h.1M241 180h.8M241.1 180.1h.7M242.3 180.1h.1M243.2 180.1h.1M243.8 180.1h.1M244.3 180.1h.1M245.9 180h.8"/>
<path d="M245.9 180.1h.8M248.2 180.1h.1M248.5 180.1h.4M248.5 180.1h.1M248.9 180.1h.1M249.6 180.1h.3M249.6 180.1h.1M249.9 180.1h.1M271 182.1v10.1M49.9 207.3v2.5M99.1 207.3v2.5M148.4 207.3v2.5"/>
<path d="M197.7 207.3v2.5M228 202.3h65.7M247 207.3v2.5"/>
<circle cx="121.9" cy="30.2" r=".47"/>
<circle cx="123.9" cy="30.2" r=".46"/>
<circle cx="172.9" cy="122.9" r=".46"/>
<circle cx="172.9" cy="125" r=".46"/>
<circle cx="234.1" cy="150.7" r="1.22"/>
<circle cx="234.1" cy="150.7" r="2.49"/>
<circle cx="240.4" cy="150.5" r="2.5"/>
<circle cx="240.4" cy="150.5" r="1.23"/>
<circle cx="246.7" cy="150.5" r="2.5"/>
<circle cx="246.7" cy="150.5" r="1.23"/>
<circle cx="253.3" cy="150.5" r="2.5"/>
<circle cx="253.3" cy="150.5" r="1.23"/>
<circle cx="260.1" cy="150.5" r="2.5"/>
<circle cx="260.1" cy="150.5" r="1.23"/>
<circle cx="266.4" cy="150.2" r="2.5"/>
<circle cx="266.4" cy="150.2" r="1.23"/>
<circle cx="272.8" cy="150.2" r="2.5"/>
<circle cx="272.8" cy="150.2" r="1.23"/>
<circle cx="279.3" cy="150.2" r="1.22"/>
<circle cx="279.3" cy="150.2" r="2.49"/>
</g>
<g fill="#000" stroke="#000" stroke-width=".21">
<circle cx="55.9" cy="30.2" r=".29"/>
<circle cx="55.9" cy="25.1" r=".28"/>
<circle cx="61.2" cy="30.2" r=".3"/>
<circle cx="65.2" cy="30.2" r=".29"/>
<circle cx="71.3" cy="30.2" r=".3"/>
<circle cx="105.2" cy="30.2" r=".3"/>
<circle cx="111.3" cy="30.2" r=".29"/>
<circle cx="134.5" cy="30.2" r=".29"/>
<circle cx="71.3" cy="46.6" r=".3"/>
<circle cx="88.3" cy="46.6" r=".29"/>
<circle cx="105.2" cy="46.6" r=".3"/>
<circle cx="55.9" cy="63.1" r=".28"/>
<circle cx="55.9" cy="68.1" r=".28"/>
<circle cx="59.7" cy="70.6" r=".3"/>
<circle cx="227.5" cy="82.5" r=".3"/>
<circle cx="253.5" cy="82.5" r=".3"/>
<circle cx="47.1" cy="117.6" r=".29"/>
<circle cx="144.4" cy="115.1" r=".3"/>
<circle cx="120.4" cy="122.7" r=".29"/>
<circle cx="79.9" cy="158.6" r=".29"/>
<circle cx="79.9" cy="149.7" r=".29"/>
<circle cx="234.1" cy="159.3" r=".28"/>
<circle cx="240.4" cy="159.3" r=".28"/>
<circle cx="246.7" cy="159.3" r=".28"/>
<circle cx="253.3" cy="159.3" r=".29"/>
<circle cx="260.1" cy="159.3" r=".29"/>
<circle cx="266.4" cy="159.3" r=".28"/>
<circle cx="272.7" cy="159.3" r=".28"/>
<circle cx="78.9" cy="174.5" r=".29"/>
<circle cx="78.9" cy="184.8" r=".29"/>
</g>
<g font-size="5.2">
<text x="239.9" y="134">烧录口</text>
<text x="57.7" y="201.3">压感电路</text>
</g>
<g font-size="3.5">
<text x="130" y="138.1">PT14按键输出脚</text>
<text x="282.5" y="191.4">1</text>
<text x="283.9" y="186.1">V2.0</text>
<text x="287.6" y="190.9">1</text>
</g>
<text font-size="2.8" x="241.5" y="185.8">CSU18M65_EVB</text>
<g font-size="2.5">
<text x="45" y="23.7">GND</text>
<text x="54.7" y="22.6">A1</text>
<text x="108.8" y="23.2">3.3V</text>
<text x="132.6" y="22.9">VCC</text>
<text x="45" y="26.2">GND</text>
<text x="54.7" y="25.1">B12</text>
<text x="43.8" y="31.2">VBUS</text>
<text x="43.8" y="33.8">VBUS</text>
<text x="54.7" y="30.2">A4</text>
<text x="54.7" y="32.7">B9</text>
<text x="75.6" y="30.2">2</text>
<text x="82.7" y="31.2">VIN</text>
<text x="89.4" y="35.8" transform="rotate(-90 89.4 35.8)">GND</text>
<text x="90" y="31.2">OUT</text>
<text x="99.6" y="30.2">3</text>
<text x="43.8" y="38.9">SBU2</text>
<text x="45" y="41.4">CC1</text>
<text x="54.7" y="37.8">B8</text>
<text x="54.7" y="40.3">A5</text>
<text x="45" y="43.9">DN2</text>
<text x="45" y="46.4">DP1</text>
<text x="54.7" y="42.8">B7</text>
<text x="54.7" y="45.4">A6</text>
<text x="54.7" y="47.9">A7</text>
<text x="90.5" y="42.8" transform="rotate(-90 90.5 42.8)">1</text>
<text x="134.4" y="43.6" transform="rotate(-90 134.4 43.6)">R2</text>
<text x="45" y="51.5">DP2</text>
<text x="45" y="49">DN1</text>
<text x="54.7" y="50.4">B6</text>
<text x="54.7" y="53">A8</text>
<text x="135.5" y="49.4">D1</text>
<text x="43.8" y="54">SBU1</text>
<text x="45" y="56.5">CC2</text>
<text x="54.7" y="55.5">B5</text>
<text x="134.7" y="57.6">RED</text>
<text x="43.8" y="61.6">VBUS</text>
<text x="43.8" y="64.1">VBUS</text>
<text x="54.7" y="60.5">B4</text>
<text x="54.7" y="63.1">A9</text>
<text x="45" y="69.2">GND</text>
<text x="45" y="71.7">GND</text>
<text x="54.7" y="68.1">B1</text>
<text x="54.7" y="70.7">A12</text>
<text x="213.6" y="75.9">VDDIO</text>
<text x="260.1" y="75.9">VDDIO</text>
<text x="216.2" y="78.5">VCC</text>
<text x="260.1" y="78.5">VCC</text>
<text x="171" y="85">VCC</text>
<text x="214.9" y="86.1">PT33</text>
<text x="214.9" y="88.6">PT32</text>
<text x="260.1" y="86.1">I2C_SDA</text>
<text x="260.1" y="88.6">I2C_SCL</text>
<text x="87.3" y="90.9" transform="rotate(-90 87.3 90.9)">PT33</text>
<text x="92.3" y="90.9" transform="rotate(-90 92.3 90.9)">SCLK</text>
<text x="94.9" y="90.9" transform="rotate(-90 94.9 90.9)">SDIO</text>
<text x="211.1" y="93.6">I2C_SCL</text>
<text x="211.1" y="91.1">I2C_SDA</text>
<text x="259.8" y="93.6">PT32</text>
<text x="260.1" y="91.1">PT33</text>
<text x="214.9" y="96.2">PT14</text>
<text x="214.9" y="98.7">PT13</text>
<text x="259.8" y="96.2">PT14</text>
<text x="259.8" y="98.7">PT13</text>
<text x="141.2" y="106.8">VDDIO</text>
<text x="172.8" y="104" transform="rotate(-90 172.8 104)">R1</text>
<text x="45.2" y="110.6">VCC</text>
<text x="173.9" y="108">D2</text>
<text x="58.7" y="119.9">VS</text>
<text x="126.4" y="117.5">R4</text>
<text x="151.6" y="115.9">VDDIO</text>
<text x="174.4" y="115.7">BLUE</text>
<text x="256.1" y="118.2">SDIO</text>
<text x="63.8" y="122.4">AIN0</text>
<text x="125.4" y="122.3">R5</text>
<text x="256.1" y="120.7">SCLK</text>
<text x="256.1" y="123.2">GND</text>
<text x="256.1" y="125.7">VCC</text>
<text x="124.4" y="130.8">PT14</text>
<text x="87.3" y="146.7" transform="rotate(-90 87.3 146.7)">AIN1</text>
<text x="90" y="147.5" transform="rotate(-90 90 147.5)">AIN2</text>
<text x="92.6" y="147.5" transform="rotate(-90 92.6 147.5)">AIN3</text>
<text x="232.8" y="147.7">M1</text>
<text x="239.1" y="147.4">M2</text>
<text x="245.4" y="147.4">M3</text>
<text x="252" y="147.4">M4</text>
<text x="258.8" y="147.4">M6</text>
<text x="265.2" y="147.2">M7</text>
<text x="271.5" y="147.2">M5</text>
<text x="278" y="147.2">M8</text>
<text x="94.9" y="150.2" transform="rotate(-90 94.9 150.2)">PT13</text>
<text x="233.8" y="155.6" transform="rotate(-90 233.8 155.6)">1</text>
<text x="240.2" y="155.3" transform="rotate(-90 240.2 155.3)">1</text>
<text x="246.5" y="155.3" transform="rotate(-90 246.5 155.3)">1</text>
<text x="253.1" y="155.3" transform="rotate(-90 253.1 155.3)">1</text>
<text x="259.8" y="155.3" transform="rotate(-90 259.8 155.3)">1</text>
<text x="266.2" y="155.1" transform="rotate(-90 266.2 155.1)">1</text>
<text x="272.5" y="155.1" transform="rotate(-90 272.5 155.1)">1</text>
<text x="279.1" y="155.1" transform="rotate(-90 279.1 155.1)">1</text>
<text x="75.6" y="157.1">VS</text>
<text x="86.5" y="174.2">AIN0</text>
<text x="74.6" y="183.3">VS</text>
<text x="86.5" y="184.6">AIN1</text>
</g>
<g font-size="2.4">
<text x="24.6" y="2.2">6</text>
<text x="72.9" y="2.2">5</text>
<text x="123.9" y="1.9">4</text>
<text x="173.2" y="2.2">3</text>
<text x="222.5" y="2.2">2</text>
<text x="272.7" y="2.2">1</text>
<text x="1.4" y="27.9">A</text>
<text x="294.7" y="27.7">A</text>
<text x="65.5" y="35.5">C4</text>
<text x="71.6" y="35.5">C5</text>
<text x="105.5" y="35">C1</text>
<text x="111.5" y="35">C2</text>
<text x="134.3" y="34.5" transform="rotate(-90 134.3 34.5)">2K</text>
<text x="65.5" y="39">10uF</text>
<text x="71.6" y="39">0.1uF</text>
<text x="105.5" y="38.6">10uF</text>
<text x="111.5" y="38.6">0.1uF</text>
<text x="236.6" y="71.4">J1</text>
<text x="232.6" y="74.4">1</text>
<text x="232.6" y="77">3</text>
<text x="236.1" y="75.9">1</text>
<text x="243.5" y="75.9">2</text>
<text x="247" y="74.4">2</text>
<text x="247" y="77">4</text>
<text x="1.4" y="79.2">B</text>
<text x="232.6" y="79.5">5</text>
<text x="232.6" y="82">7</text>
<text x="236.1" y="78.5">3</text>
<text x="236.1" y="81">5</text>
<text x="236.1" y="83.6">7</text>
<text x="243.5" y="78.5">4</text>
<text x="243.5" y="81">6</text>
<text x="243.5" y="83.6">8</text>
<text x="247" y="79.5">6</text>
<text x="247" y="82">8</text>
<text x="294.7" y="79.8">B</text>
<text x="231.4" y="87.1">11</text>
<text x="231.4" y="89.6">13</text>
<text x="232.6" y="84.5">9</text>
<text x="236.1" y="86.1">9</text>
<text x="236.1" y="88.6">11</text>
<text x="242.3" y="86.1">10</text>
<text x="242.3" y="88.6">12</text>
<text x="247" y="84.5">10</text>
<text x="247" y="87.1">12</text>
<text x="247" y="89.6">14</text>
<text x="172.8" y="94.9" transform="rotate(-90 172.8 94.9)">2K</text>
<text x="231.4" y="92.1">15</text>
<text x="231.4" y="94.7">17</text>
<text x="236.1" y="91.1">13</text>
<text x="236.1" y="93.6">15</text>
<text x="242.3" y="91.1">14</text>
<text x="242.3" y="93.6">16</text>
<text x="247" y="92.1">16</text>
<text x="247" y="94.7">18</text>
<text x="87" y="101" transform="rotate(-90 87 101)">A2</text>
<text x="89.5" y="101" transform="rotate(-90 89.5 101)">A3</text>
<text x="92.1" y="101" transform="rotate(-90 92.1 101)">A4</text>
<text x="94.6" y="101" transform="rotate(-90 94.6 101)">B4</text>
<text x="231.4" y="97.2">19</text>
<text x="236.1" y="96.2">17</text>
<text x="236.1" y="98.7">19</text>
<text x="242.3" y="96.2">18</text>
<text x="242.3" y="98.7">20</text>
<text x="247" y="97.2">20</text>
<text x="74.9" y="102.2">U1</text>
<text x="238" y="102.3">10X2</text>
<text x="70.9" y="114.6">A1</text>
<text x="70.9" y="117.1">B1</text>
<text x="70.9" y="119.7">B2</text>
<text x="109.3" y="119.7">C3</text>
<text x="109.3" y="117.1">C4</text>
<text x="109.3" y="114.6">B3</text>
<text x="114.7" y="114.6">I2C_SDA R3</text>
<text x="114.8" y="117.4">I2C_SCL</text>
<text x="135" y="117.4">2K</text>
<text x="135.3" y="114.9">2K</text>
<text x="237.1" y="114.1">J2</text>
<text x="242.9" y="116.6">1</text>
<text x="242.9" y="119.2">2</text>
<text x="47.3" y="122.9">C6</text>
<text x="55.2" y="122.9">C7</text>
<text x="70.9" y="122.2">C1</text>
<text x="109.3" y="122.2">D3</text>
<text x="134.7" y="122.3">4.7K</text>
<text x="242.9" y="121.7">3</text>
<text x="242.9" y="124.2">4</text>
<text x="47.3" y="126.5">1uF</text>
<text x="55.2" y="126.7">1uF</text>
<text x="294.7" y="131.8">C</text>
<text x="1.6" y="132">C</text>
<text x="87" y="139.3" transform="rotate(-90 87 139.3)">C2</text>
<text x="89.5" y="139.3" transform="rotate(-90 89.5 139.3)">D1</text>
<text x="92.1" y="139.3" transform="rotate(-90 92.1 139.3)">D2</text>
<text x="94.6" y="139.3" transform="rotate(-90 94.6 139.3)">D4</text>
<text x="49.4" y="155.6">2</text>
<text x="50.9" y="153.5">U4</text>
<text x="66.3" y="155.6">1</text>
<text x="80.7" y="152.8">C8</text>
<text x="49.4" y="158.1">3</text>
<text x="52.9" y="157.1">S-</text>
<text x="52.9" y="159.6">GND</text>
<text x="60.4" y="157.1">VCC</text>
<text x="61.6" y="159.6">S+</text>
<text x="66.3" y="158.1">4</text>
<text x="80.7" y="156.4">100pF</text>
<text x="49.9" y="179.8">U3</text>
<text x="79.7" y="179.1">C3</text>
<text x="1.4" y="184.4">D</text>
<text x="48.4" y="181.8">2</text>
<text x="48.4" y="184.4">3</text>
<text x="51.9" y="183.3">S-</text>
<text x="51.9" y="185.9">GND</text>
<text x="59.4" y="183.3">VCC</text>
<text x="60.6" y="185.9">S+</text>
<text x="65.3" y="181.8">1</text>
<text x="65.3" y="184.4">4</text>
<text x="79.7" y="182.7">100pF</text>
<text x="229.8" y="184.1">PROJECT:</text>
<text x="274" y="184.1">VER:</text>
<text x="288.4" y="180.8">A4</text>
<text x="294.7" y="185.4">D</text>
<text x="229.8" y="189.4">TITLE:</text>
<text x="230.5" y="191.4">名称</text>
<text x="230.8" y="186.2">项目名</text>
<text x="274" y="189.4">Page:</text>
<text x="274.5" y="186.4">版本号</text>
<text x="274.5" y="191.6">页码</text>
<text x="229.6" y="194.2">Drawn By:</text>
<text x="230.5" y="196.5">制图</text>
<text x="264.4" y="194.7">DATE:</text>
<text x="265.9" y="197">日期</text>
<text x="229.6" y="199.3">Checked By:</text>
<text x="230.3" y="201.4">审核</text>
<text x="264.4" y="199.5">DATE:</text>
<text x="265.9" y="201.8">日期</text>
<text x="25.9" y="209.4">6</text>
<text x="73.9" y="209.4">5</text>
<text x="125.2" y="209.4">4</text>
<text x="174.2" y="209.4">3</text>
<text x="223" y="209.4">2</text>
<text x="229.8" y="204.3">Approved By:</text>
<text x="230.5" y="206.8">批准</text>
<text x="264.4" y="204.6">DATE:</text>
<text x="265.9" y="206.8">日期</text>
<text x="273.3" y="209.4">1</text>
</g>
<g font-size="2.3">
<text x="84.7" y="27.4">HT7533</text>
<text x="87.2" y="24.4">U2</text>
<text x="30.6" y="77.7">J3</text>
</g>
<g font-size="2.1">
<text x="90" y="90.2" transform="rotate(-90 90 90.2)">PT32</text>
<text x="88.4" y="106.4" transform="rotate(-90 88.4 106.4)">VS0</text>
<text x="90.9" y="105.4" transform="rotate(-90 90.9 105.4)">NC</text>
<text x="93.5" y="111.7" transform="rotate(-90 93.5 111.7)">PT25/PCL</text>
<text x="96" y="111.7" transform="rotate(-90 96 111.7)">PT24/PDA</text>
<text x="75.6" y="116">GND</text>
<text x="75.6" y="118.5">VDD</text>
<text x="98.5" y="118.5">PT22/SCL</text>
<text x="98.5" y="116">PT23/SDA</text>
<text x="75.6" y="121.1">VS</text>
<text x="75.6" y="123.6">AINO</text>
<text x="102.7" y="123.6">PT15</text>
<text x="103.8" y="121.1">GND</text>
<text x="88.4" y="134.6" transform="rotate(-90 88.4 134.6)">AIN1</text>
<text x="90.9" y="134.6" transform="rotate(-90 90.9 134.6)">AIN2</text>
<text x="93.5" y="134.6" transform="rotate(-90 93.5 134.6)">AIN3</text>
<text x="96" y="134.6" transform="rotate(-90 96 134.6)">PT14</text>
</g>
<g font-size="1.8">
<text x="121.4" y="28.4">JP1</text>
<text x="171.2" y="125.6" transform="rotate(-90 171.2 125.6)">JP2</text>
</g>
</svg>
